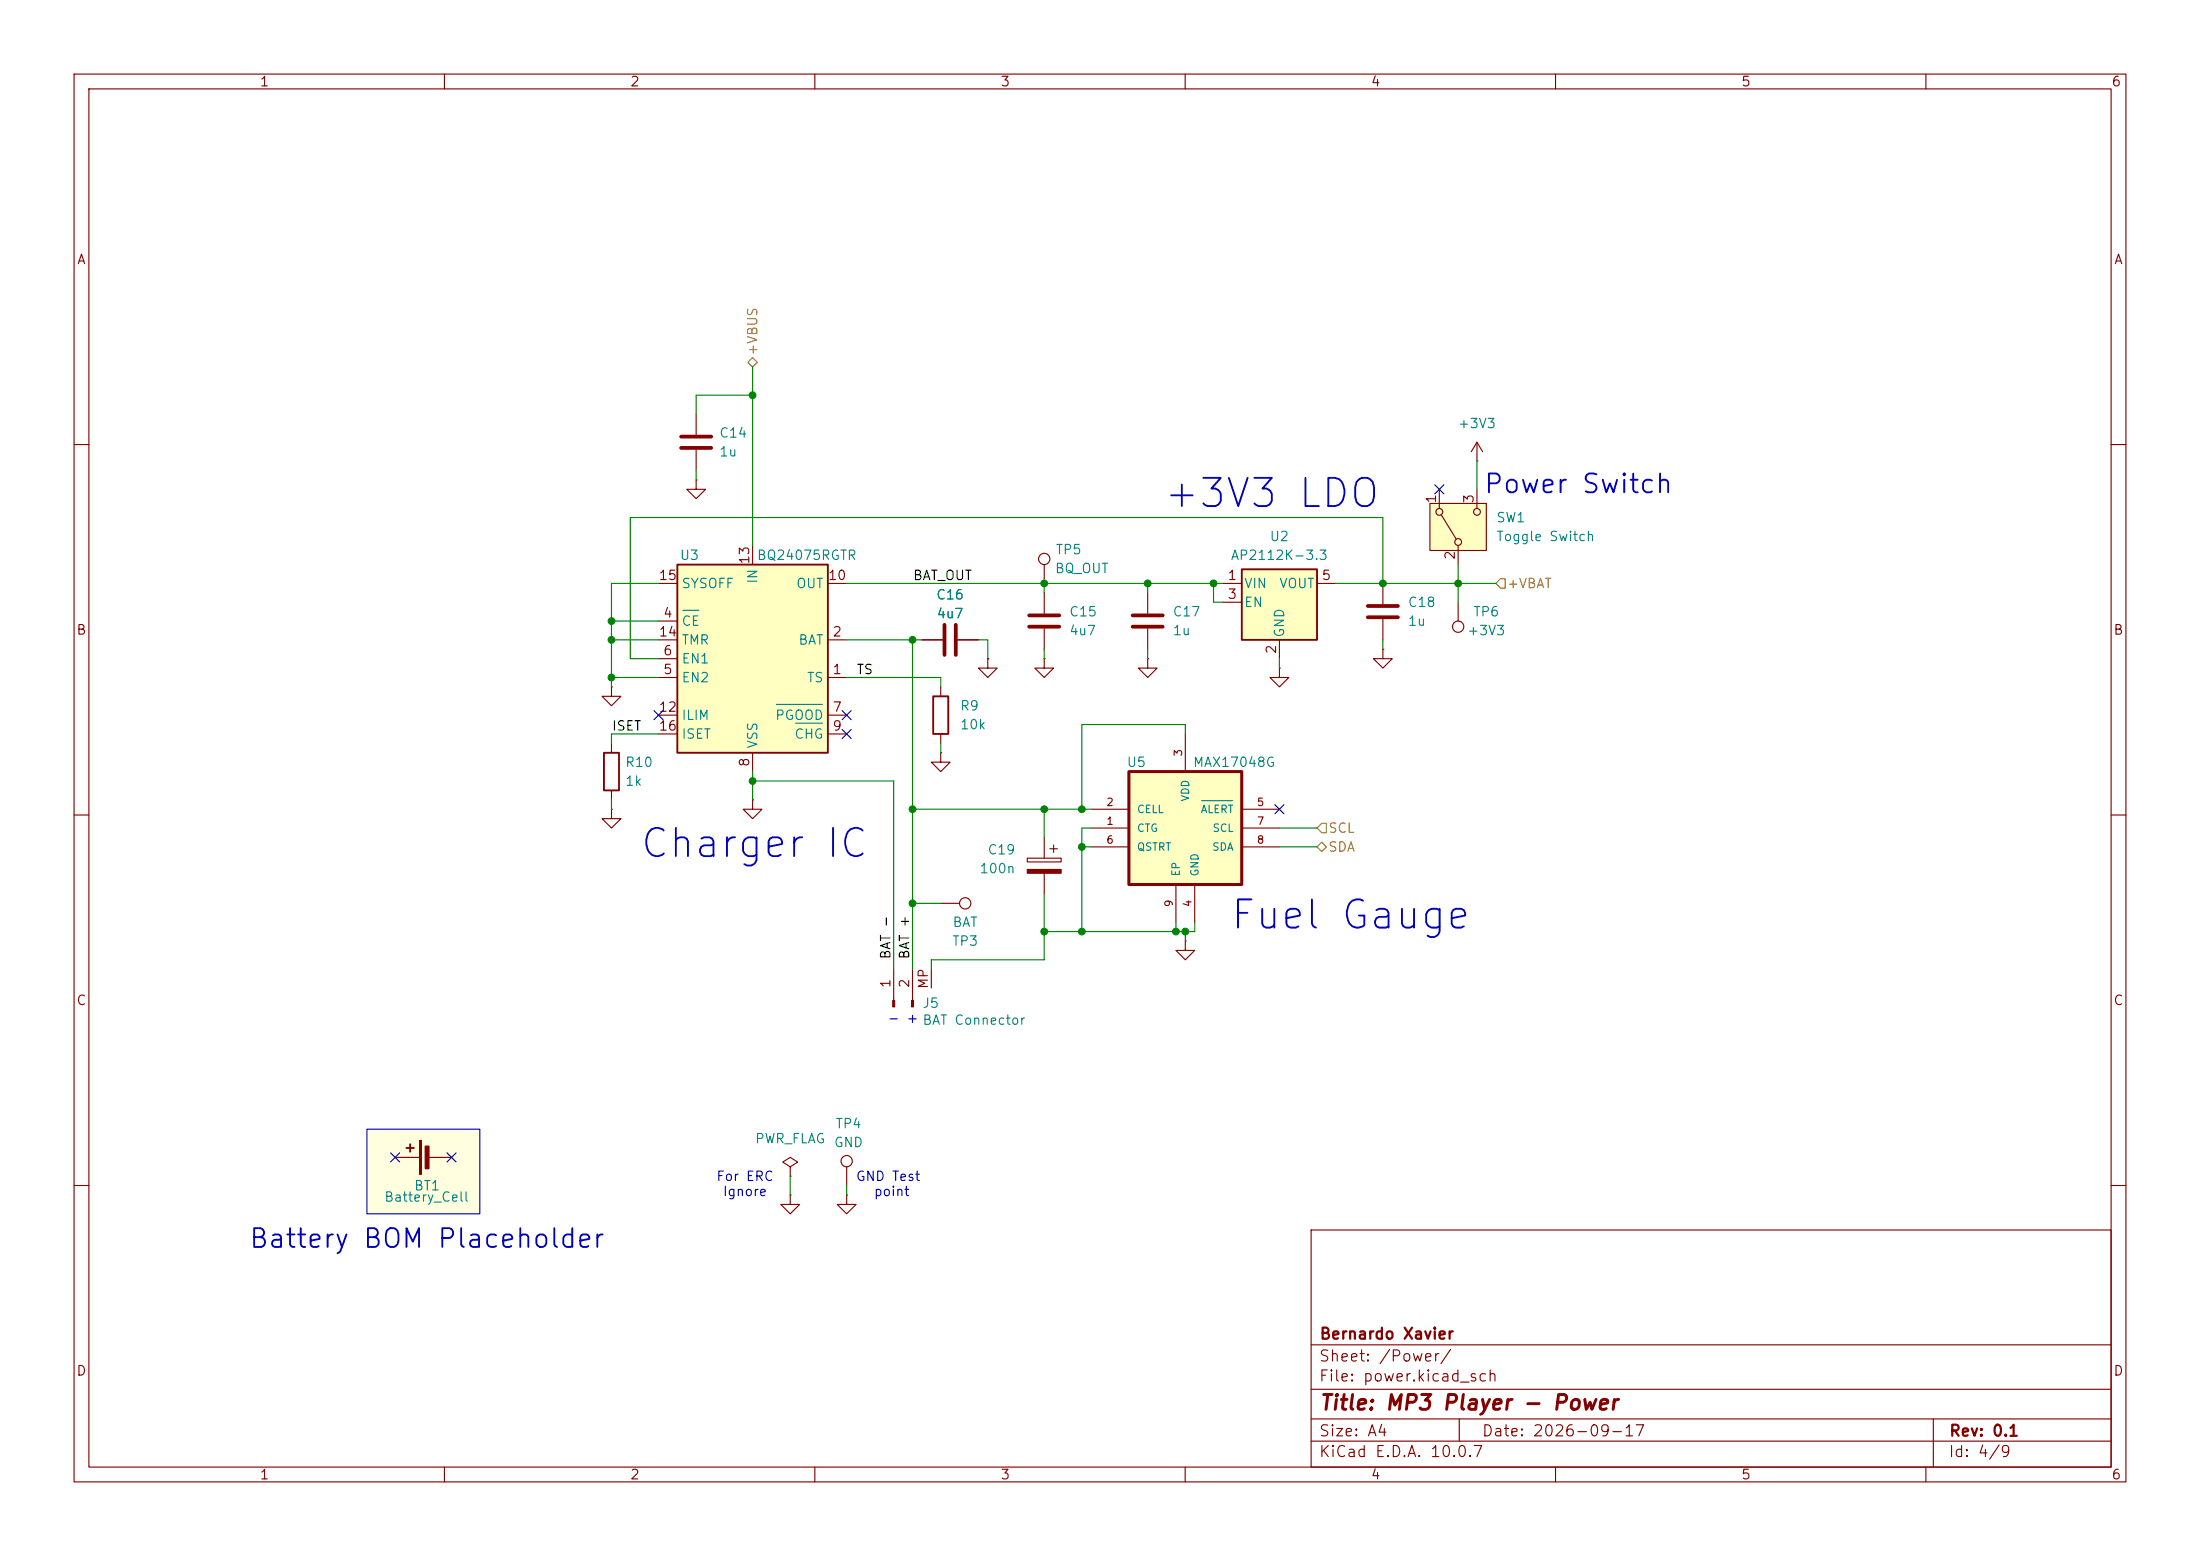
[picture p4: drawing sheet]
<svg xmlns="http://www.w3.org/2000/svg" width="297mm" height="210mm" viewBox="0 0 297 210" stroke-linecap="round" stroke-linejoin="round" font-family="sans-serif">
<g fill="none" stroke="#840000" stroke-width=".15">
<path d="M10 10h277v190h-277zM12 12h273v186h-273zM60 10v2M110 10v2M160 10v2M210 10v2M260 10v2M10 60h2M285 60h2M10 110h2M285 110h2M10 160h2"/>
<path d="M177 166h108v32h-108zM285 160h2M60 198v2M110 198v2M160 198v2M177 194.5h108M177 191.5h108M177 187.5h108M177 181.5h108M197 191.5v3M210 198v2M260 198v2"/>
<path d="M261 191.5v6.5"/>
</g>
<path d="M49.5 152.4h15.3v11.4h-15.3z" fill="#ffffe0"/>
<g fill="none" stroke="#840000" stroke-width=".15">
<path d="M199.4 59.7l-.8 1.3M199.4 59.7l.8 1.3M199.4 59.7v2.5M199.4 62.2h.1M124.5 86.4h2.8M129.3 86.4h2.8M133.3 88.9v1.3h1.3l-1.3 1.2-1.2-1.2h1.2M133.3 88.9h.1M82.5 100.3v1.3M82.5 106.7v1.3M101.6 108v1.2h1.3l-1.3 1.3-1.3-1.3h1.3M101.6 108h.1"/>
<path d="M127 101.6v1.3h1.3l-1.3 1.2-1.3-1.2h1.3M127 101.6h.1M138.7 115.8h4.6v.5h-4.6zM141 113v2.8M141 117.9v2.8M141.7 114.6h1M142.2 114v1.1M120.6 130.8v4.2M123.2 130.8v4.2M125.7 130.8v2.6M160 127v1.3h1.3l-1.3 1.2-1.3-1.2h1.3M160 127h.1"/>
</g>
<path d="M81.5 101.6h2.1v5.1h-2.1z" fill="none" stroke="#840000" stroke-width=".25"/>
<g fill="#840000" stroke="#840000" stroke-width=".15">
<path d="M120.5 135h.3v.9h-.3z"/>
<path d="M123.1 135h.2v.9h-.2z"/>
<path d="M138.7 117.3h4.6v.6h-4.6z"/>
</g>
<path d="M127.5 84.3v4.1M129 84.3v4.1" fill="none" stroke="#840000" stroke-width=".51"/>
<path d="M152.4 104.1h15.2v15.3h-15.2z" fill="#ffffc2"/>
<path d="M152.4 104.1h15.2v15.3h-15.2z" fill="none" stroke="#840000" stroke-width=".41"/>
<g fill="none" stroke="#840000" stroke-width=".15">
<path d="M141 76.2v2.5M160 99.1v5M147.3 111.8h5.1M147.3 109.2h5.1M147.3 114.3h5.1M158.7 119.4v5.1M161.3 119.4v5.1M167.6 111.8h5.1M167.6 109.2h5.1M167.6 114.3h5.1M127 121.9h2.5"/>
<circle cx="141" cy="75.4" r=".76"/>
<circle cx="130.3" cy="121.9" r=".76"/>
</g>
<path d="M162.2 108.1h4.2" fill="none" stroke="#008484" stroke-width=".15"/>
<path d="M193 67.9h7.7v6.4h-7.7z" fill="#ffffc2"/>
<g fill="none" stroke="#840000" stroke-width=".15">
<path d="M186.7 78.7v2.8M193 67.9h7.7v6.4h-7.7zM194.3 66v2.6M194.6 69.5l2 3.3M196.8 73.7v2.5M199.4 66v2.6M141 88.9v1.3h1.2l-1.2 1.2-1.3-1.2h1.3M141 88.9h.1M141 80v2.8M141 84.8v2.8M154.9 80v2.8M154.9 84.8v2.8"/>
<path d="M172.7 90.2v1.2h1.3l-1.3 1.3-1.3-1.3h1.3M172.7 90.2h.1M186.7 87.6v1.3h1.3l-1.3 1.3-1.3-1.3h1.3M186.7 87.6h.1M186.7 83.6v2.8M196.8 81.3v2.5"/>
<circle cx="194.3" cy="69.1" r=".46"/>
<circle cx="196.8" cy="73.2" r=".46"/>
<circle cx="199.4" cy="69.1" r=".46"/>
<circle cx="196.8" cy="84.6" r=".76"/>
</g>
<path d="M138.9 83.1h4.1M138.9 84.6h4.1M152.9 83.1h4.1M152.9 84.6h4.1M184.7 81.8h4M184.7 83.3h4" fill="none" stroke="#840000" stroke-width=".51"/>
<path d="M167.6 76.8h10.2v9.6h-10.2z" fill="#ffffc2"/>
<path d="M167.6 76.8h10.2v9.6h-10.2zM54.9 154.9h1M55.4 154.4v1" fill="none" stroke="#840000" stroke-width=".25"/>
<g fill="none" stroke="#840000" stroke-width=".15">
<path d="M94 55.9v2.8M94 64.8v1.2h1.2l-1.2 1.3-1.3-1.3h1.3M94 64.8h.1M94 60.7v2.8M165.1 78.7h2.5M177.8 78.7h2.5M82.5 92.7v1.3h1.3l-1.3 1.3-1.2-1.3h1.2M82.5 92.7h.1M154.9 88.9v1.3h1.3l-1.3 1.2-1.2-1.2h1.2M154.9 88.9h.1M165.1 81.3h2.5M172.7 86.4v2.5"/>
<path d="M82.5 109.2v1.3h1.3l-1.3 1.3-1.2-1.3h1.2M82.5 109.2h.1M53.3 156.2h3.3M57.7 156.2h3.3M106.7 161.3v1.3h1.2l-1.2 1.2-1.3-1.2h1.3M106.7 161.3h.1"/>
</g>
<path d="M91.9 58.9h4.1M91.9 60.5h4.1" fill="none" stroke="#840000" stroke-width=".51"/>
<g fill="#840000" stroke="#840000" stroke-width=".15">
<path d="M56.6 153.9h.3v4.6h-.3z"/>
<path d="M57.4 154.7h.5v3h-.5z"/>
</g>
<path d="M91.4 76.2h20.4v25.4h-20.4z" fill="#ffffc2"/>
<path d="M91.4 76.2h20.4v25.4h-20.4zM126 94h2v5.1h-2z" fill="none" stroke="#840000" stroke-width=".25"/>
<g fill="none" stroke="#840000" stroke-width=".15">
<path d="M88.9 78.7h2.5M101.6 73.7v2.5M111.8 78.7h2.5M88.9 91.4h2.5M88.9 86.4h2.5M88.9 83.8h2.5M88.9 88.9h2.5M88.9 96.5h2.5M88.9 99.1h2.5M111.8 91.4h2.5M111.8 86.4h2.5M111.8 96.5h2.5"/>
<path d="M111.8 99.1h2.5M124.5 86.4h2.8M127 92.7v1.3M127 99.1v1.2M129.3 86.4h2.8M133.3 88.9h.1M101.6 101.6v2.5M106.7 157.5l1-.7-1-.6-1 .6 1 .7v1.3M106.7 158.8h.1M114.3 157.5v2.5M114.3 161.3v1.3h1.3l-1.3 1.2-1.3-1.2h1.3M114.3 161.3h.1"/>
<circle cx="114.3" cy="156.7" r=".76"/>
</g>
<path d="M92.2 82.4h2.1M104.8 95.1h6.2M107.4 97.6h3.6" fill="none" stroke="#008484" stroke-width=".15"/>
<path d="M101.6 48.3l.6 .6-.6 .6-.6-.6zM202.6 78.1h.6v1.3h-.6l-.7-.7zM177.8 114.3l.6-.6 .7 .6-.7 .6zM178.4 111.1h.7v1.3h-.7l-.6-.6z" fill="none" stroke="#848400" stroke-width=".15"/>
<g fill="none" stroke="#008400" stroke-width=".15">
<path d="M101.6 49.5v24.2M101.6 53.3h-7.6v2.6M88.9 78.7h-6.4v14M94 63.5v1.3M114.3 78.7h50.8M141 78.7v1.3M154.9 78.7v1.3M163.8 78.7v2.6h1.3M180.3 78.7h21.6M186.7 78.7v-8.8h-101.6v19h3.8M196.8 76.2v5.1M199.4 62.2v3.8"/>
<path d="M82.5 86.4h6.4M82.5 83.8h6.4M82.5 91.4h6.4M88.9 99.1h-6.4v1.2M114.3 86.4h10.2M114.3 91.4h12.7v1.3M123.2 86.4v44.4M132.1 86.4h1.2v2.5M141 87.6v1.3M154.9 87.6v1.3M160 99.1v-1.3h-14v11.4M172.7 88.9v1.3"/>
<path d="M186.7 86.4v1.2M82.5 108v1.2M101.6 104.1v3.9M101.6 105.4h19v25.4M123.2 109.2h24.1M127 100.3v1.3M141 109.2v3.8M146 114.3h1.3M147.3 111.8h-1.3v13.9M172.7 111.8h5.1M172.7 114.3h5.1M123.2 121.9h3.8"/>
<path d="M141 120.7v8.8h-15.3v1.3M158.7 124.5v1.2M160 125.7v1.3M161.3 124.5v1.2h-20.3M106.7 158.8v2.5M114.3 160v1.3"/>
</g>
<g fill="none" stroke="#000084" stroke-width=".15">
<path d="M193.7 65.4l1.2 1.2M194.9 65.4l-1.2 1.2M88.3 95.9l1.2 1.2M89.5 95.9l-1.2 1.2M113.7 98.5l1.2 1.2M113.7 95.9l1.2 1.2M114.9 98.5l-1.2 1.2M114.9 95.9l-1.2 1.2M172.1 108.6l1.2 1.2M173.3 108.6l-1.2 1.2M52.7 155.6l1.2 1.2M53.9 155.6l-1.2 1.2"/>
<path d="M60.4 155.6l1.2 1.2M61.6 155.6l-1.2 1.2"/>
</g>
<path d="M49.5 152.4h15.3v11.4h-15.3z" fill="none" stroke="#0000c2" stroke-width=".15"/>
<g fill="#008400" stroke="#008400" stroke-width=".14">
<circle cx="82.5" cy="86.4" r=".46"/>
<circle cx="82.5" cy="91.4" r=".46"/>
<circle cx="123.2" cy="121.9" r=".46"/>
<circle cx="146" cy="109.2" r=".46"/>
<circle cx="141" cy="109.2" r=".46"/>
<circle cx="146" cy="125.7" r=".46"/>
<circle cx="141" cy="125.7" r=".46"/>
<circle cx="146" cy="114.3" r=".46"/>
<circle cx="158.7" cy="125.7" r=".46"/>
<circle cx="196.8" cy="78.7" r=".46"/>
<circle cx="186.7" cy="78.7" r=".46"/>
<circle cx="160" cy="125.7" r=".46"/>
<circle cx="163.8" cy="78.7" r=".46"/>
<circle cx="154.9" cy="78.7" r=".46"/>
<circle cx="141" cy="78.7" r=".46"/>
<circle cx="123.2" cy="86.4" r=".46"/>
<circle cx="101.6" cy="53.3" r=".46"/>
<circle cx="123.2" cy="109.2" r=".46"/>
<circle cx="82.5" cy="83.8" r=".46"/>
<circle cx="101.6" cy="105.4" r=".46"/>
</g>
<g font-size="3.8" fill="#0000c2">
<text x="156.8" y="69.5">+3V3 LDO</text>
<text x="86.1" y="116.7">Charger IC</text>
<text x="165.8" y="126.3">Fuel Gauge</text>
</g>
<g font-size="2.5" fill="#0000c2">
<text x="200.2" y="67.2">Power Switch</text>
<text x="33.5" y="169.1">Battery BOM Placeholder</text>
</g>
<text font-size="2" fill="#840000" x="178" y="190.8">Title: MP3 Player - Power</text>
<g font-size="1.5" fill="#840000">
<text x="178" y="184.1">Sheet: /Power/</text>
<text x="178" y="181.1">Bernardo Xavier</text>
<text x="178" y="186.8">File: power.kicad_sch</text>
<text x="178" y="197">KiCad E.D.A. 10.0.7</text>
<text x="178" y="194.2">Size: A4</text>
<text x="200" y="194.2">Date: 2026-09-17</text>
<text x="263" y="197">Id: 4/9</text>
<text x="263" y="194.2">Rev: 0.1</text>
</g>
<g font-size="1.3" fill="#840000">
<text x="35" y="12">1</text>
<text x="85" y="12">2</text>
<text x="135" y="12">3</text>
<text x="185" y="12">4</text>
<text x="235" y="12">5</text>
<text x="285" y="12">6</text>
<text x="10.3" y="36">A</text>
<text x="285.3" y="36">A</text>
<text x="194.2" y="68" transform="rotate(-90 194.2 68)">1</text>
<text x="199.3" y="68" transform="rotate(-90 199.3 68)">3</text>
<text x="101.5" y="76.3" transform="rotate(-90 101.5 76.3)">13</text>
<text x="196.7" y="75.7" transform="rotate(-90 196.7 75.7)">2</text>
<text x="88.8" y="78.6">15</text>
<text x="89.4" y="83.7">4</text>
<text x="111.7" y="78.6">10</text>
<text x="165.6" y="78.6">1</text>
<text x="165.6" y="81.1">3</text>
<text x="178.3" y="78.6">5</text>
<text x="10.2" y="86">B</text>
<text x="88.8" y="86.2">14</text>
<text x="89.4" y="88.8">6</text>
<text x="112.3" y="86.2">2</text>
<text x="172.6" y="88.4" transform="rotate(-90 172.6 88.4)">2</text>
<text x="285.2" y="86">B</text>
<text x="89.4" y="91.3">5</text>
<text x="112.3" y="91.3">1</text>
<text x="88.8" y="96.4">12</text>
<text x="88.8" y="98.9">16</text>
<text x="112.3" y="96.4">7</text>
<text x="112.3" y="98.9">9</text>
<text x="101.5" y="103.6" transform="rotate(-90 101.5 103.6)">8</text>
<text x="10.2" y="136">C</text>
<text x="120.5" y="133.4" transform="rotate(-90 120.5 133.4)">1</text>
<text x="123.1" y="133.4" transform="rotate(-90 123.1 133.4)">2</text>
<text x="125.6" y="133.6" transform="rotate(-90 125.6 133.6)">MP</text>
<text x="285.2" y="136">C</text>
<text x="10.2" y="186">D</text>
<text x="285.2" y="186">D</text>
<text x="35" y="200">1</text>
<text x="85" y="200">2</text>
<text x="135" y="200">3</text>
<text x="185" y="200">4</text>
<text x="235" y="200">5</text>
<text x="285" y="200">6</text>
</g>
<g font-size="1.3" fill="#848400">
<text x="102.6" y="48.1" transform="rotate(-90 102.6 48.1)">+VBUS</text>
<text x="203.4" y="79.7">+VBAT</text>
<text x="179.2" y="112.7">SCL</text>
<text x="179.2" y="115.3">SDA</text>
</g>
<g font-size="1.3" fill="#008484">
<text x="97" y="59.4">C14</text>
<text x="196.7" y="58.1">+3V3</text>
<text x="97" y="61.9">1u</text>
<text x="201.9" y="70.8">SW1</text>
<text x="91.7" y="75.9">U3</text>
<text x="102.1" y="75.9">BQ24075RGTR</text>
<text x="142.3" y="77.7">BQ_OUT</text>
<text x="142.4" y="75.1">TP5</text>
<text x="166.1" y="75.9">AP2112K-3.3</text>
<text x="171.3" y="73.4">U2</text>
<text x="201.9" y="73.4">Toggle Switch</text>
<text x="91.9" y="79.7">SYSOFF</text>
<text x="102.6" y="78.9" transform="rotate(-90 102.6 78.9)">IN</text>
<text x="107.4" y="79.7">OUT</text>
<text x="126.3" y="81.2">C16</text>
<text x="126.4" y="83.8">4u7</text>
<text x="144.3" y="83.5">C15</text>
<text x="158.2" y="83.5">C17</text>
<text x="167.9" y="79.7">VIN</text>
<text x="167.9" y="82.2">EN</text>
<text x="172.6" y="79.7">VOUT</text>
<text x="190" y="82.2">C18</text>
<text x="198.8" y="83.5">TP6</text>
<text x="91.9" y="84.8">CE</text>
<text x="91.9" y="89.9">EN1</text>
<text x="91.9" y="87.3">TMR</text>
<text x="107.7" y="87.3">BAT</text>
<text x="144.3" y="86.1">4u7</text>
<text x="158.2" y="86.1">1u</text>
<text x="173.7" y="86.1" transform="rotate(-90 173.7 86.1)">GND</text>
<text x="190" y="84.8">1u</text>
<text x="198" y="86.1">+3V3</text>
<text x="91.9" y="92.4">EN2</text>
<text x="108.8" y="92.4">TS</text>
<text x="91.9" y="97.5">ILIM</text>
<text x="91.9" y="100">ISET</text>
<text x="102.6" y="101.1" transform="rotate(-90 102.6 101.1)">VSS</text>
<text x="104.6" y="97.5">PGOOD</text>
<text x="107.2" y="100">CHG</text>
<text x="129.5" y="96.2">R9</text>
<text x="129.5" y="98.8">10k</text>
<text x="84.3" y="103.8">R10</text>
<text x="84.3" y="106.4">1k</text>
<text x="152" y="103.8">U5</text>
<text x="161" y="103.8">MAX17048G</text>
<text x="132.1" y="118.2">100n</text>
<text x="133.2" y="115.6">C19</text>
<text x="128.5" y="125.4">BAT</text>
<text x="128.5" y="128">TP3</text>
<text x="124.4" y="136.3">J5</text>
<text x="101.8" y="154.6">PWR_FLAG</text>
<text x="112.5" y="155.1">GND</text>
<text x="112.7" y="152.6">TP4</text>
<text x="55.8" y="161">BT1</text>
<text x="51.8" y="162.5">Battery_Cell</text>
</g>
<g font-size="1.3">
<text x="123.2" y="78.6">BAT_OUT</text>
<text x="115.5" y="91.3">TS</text>
<text x="82.5" y="98.9">ISET</text>
<text x="120.5" y="129.6" transform="rotate(-90 120.5 129.6)">BAT -</text>
<text x="123.1" y="129.6" transform="rotate(-90 123.1 129.6)">BAT +</text>
</g>
<g font-size="1.3" fill="#0000c2">
<text x="119.7" y="138.4">- + BAT Connector</text>
<text x="96.6" y="159.7">For ERC</text>
<text x="97.5" y="161.8">Ignore</text>
<text x="115.5" y="159.7">GND Test</text>
<text x="117.9" y="161.8">point</text>
</g>
<g font-size="1" fill="#840000">
<text x="159.8" y="102.2" transform="rotate(-90 159.8 102.2)">3</text>
<text x="149.3" y="111.6">1</text>
<text x="149.3" y="109">2</text>
<text x="169.6" y="109">5</text>
<text x="169.6" y="111.6">7</text>
<text x="149.3" y="114.1">6</text>
<text x="169.6" y="114.1">8</text>
<text x="158.6" y="122.5" transform="rotate(-90 158.6 122.5)">9</text>
<text x="161.1" y="122.5" transform="rotate(-90 161.1 122.5)">4</text>
</g>
<g font-size="1" fill="#008484">
<text x="153.4" y="112.5">CTG</text>
<text x="153.4" y="110">CELL</text>
<text x="160.8" y="108.3" transform="rotate(-90 160.8 108.3)">VDD</text>
<text x="162" y="110">ALERT</text>
<text x="163.6" y="112.5">SCL</text>
<text x="153.4" y="115.1">QSTRT</text>
<text x="159.5" y="118.4" transform="rotate(-90 159.5 118.4)">EP</text>
<text x="162.1" y="118.4" transform="rotate(-90 162.1 118.4)">GND</text>
<text x="163.6" y="115.1">SDA</text>
</g>
</svg>
